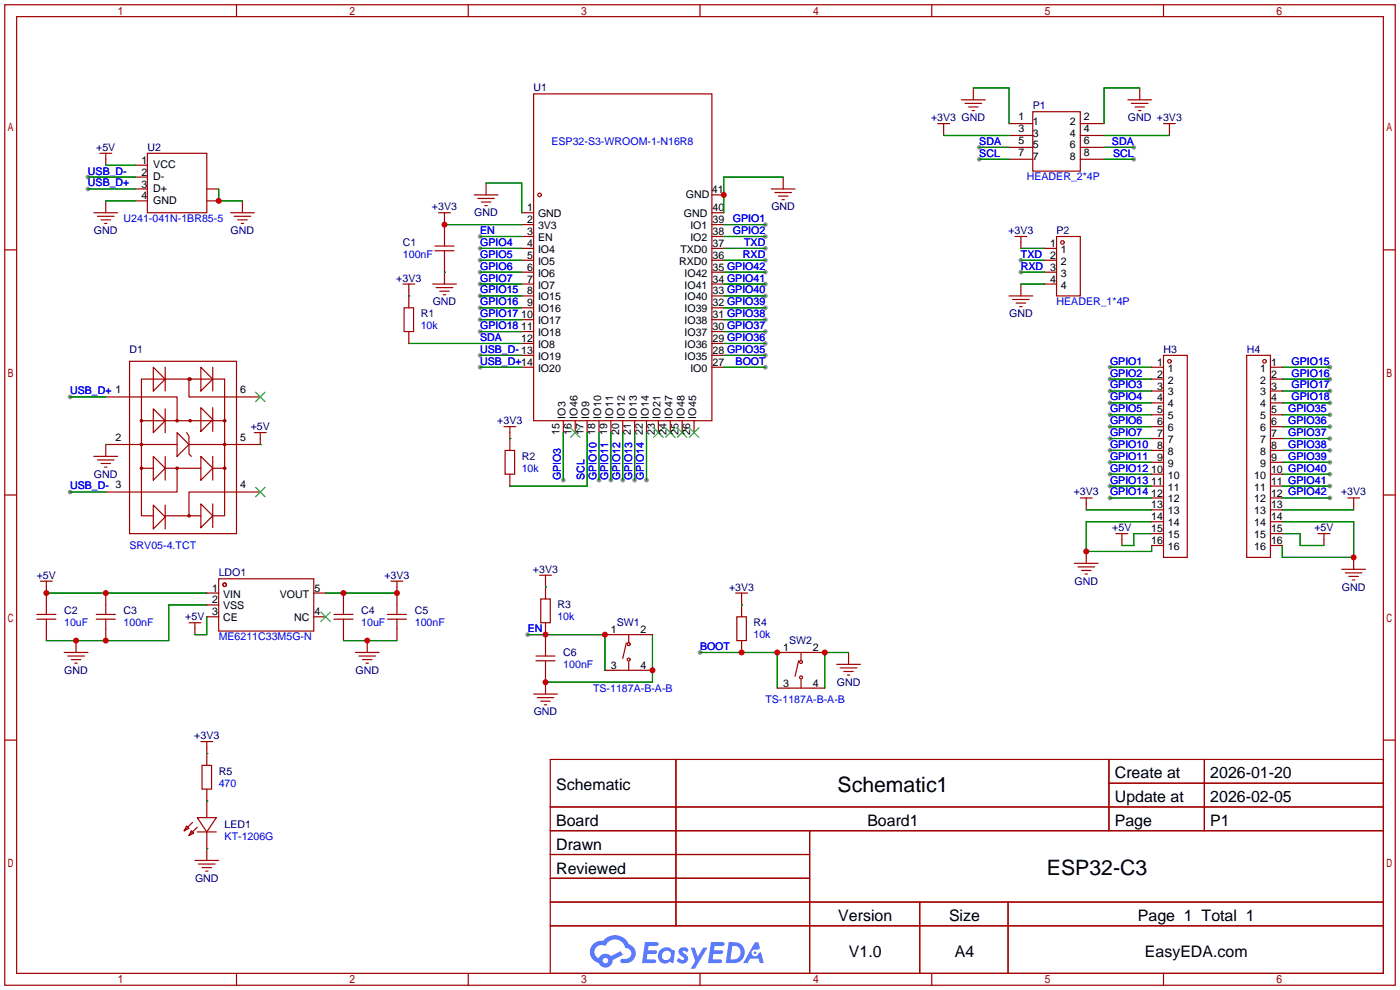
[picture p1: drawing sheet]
<svg xmlns="http://www.w3.org/2000/svg" width="299mm" height="212mm" viewBox="0 0 299 212" stroke-linecap="round" stroke-linejoin="round" font-family="sans-serif">
<g fill="#999">
<circle cx="15" cy="84.8" r=".51"/>
<circle cx="15" cy="105.2" r=".51"/>
<circle cx="112.8" cy="135.6" r=".51"/>
<circle cx="149.6" cy="139.4" r=".51"/>
<circle cx="209.3" cy="31.5" r=".51"/>
<circle cx="209.3" cy="34" r=".51"/>
<circle cx="242.3" cy="31.5" r=".51"/>
<circle cx="242.3" cy="34" r=".51"/>
<circle cx="218.2" cy="55.6" r=".51"/>
<circle cx="218.2" cy="58.2" r=".51"/>
<circle cx="18.8" cy="37.8" r=".51"/>
<circle cx="18.8" cy="40.4" r=".51"/>
<circle cx="102.6" cy="50.5" r=".51"/>
<circle cx="102.6" cy="53.1" r=".51"/>
<circle cx="102.6" cy="55.6" r=".51"/>
<circle cx="102.6" cy="58.2" r=".51"/>
<circle cx="102.6" cy="60.7" r=".51"/>
<circle cx="163.6" cy="78.5" r=".51"/>
<circle cx="102.6" cy="63.2" r=".51"/>
<circle cx="102.6" cy="65.8" r=".51"/>
<circle cx="102.6" cy="68.3" r=".51"/>
<circle cx="102.6" cy="70.9" r=".51"/>
<circle cx="102.6" cy="75.9" r=".51"/>
<circle cx="102.6" cy="78.5" r=".51"/>
<circle cx="120.4" cy="102.6" r=".51"/>
<circle cx="128" cy="102.6" r=".51"/>
<circle cx="130.6" cy="102.6" r=".51"/>
<circle cx="133.1" cy="102.6" r=".51"/>
<circle cx="135.6" cy="102.6" r=".51"/>
<circle cx="138.2" cy="102.6" r=".51"/>
<circle cx="163.6" cy="48" r=".51"/>
<circle cx="163.6" cy="50.5" r=".51"/>
<circle cx="163.6" cy="53.1" r=".51"/>
<circle cx="163.6" cy="55.6" r=".51"/>
<circle cx="163.6" cy="58.2" r=".51"/>
<circle cx="163.6" cy="60.7" r=".51"/>
<circle cx="163.6" cy="63.2" r=".51"/>
<circle cx="163.6" cy="65.8" r=".51"/>
<circle cx="163.6" cy="68.3" r=".51"/>
<circle cx="163.6" cy="70.9" r=".51"/>
<circle cx="163.6" cy="73.4" r=".51"/>
<circle cx="163.6" cy="75.9" r=".51"/>
<circle cx="284.2" cy="81" r=".51"/>
<circle cx="284.2" cy="83.6" r=".51"/>
<circle cx="284.2" cy="86.1" r=".51"/>
<circle cx="284.2" cy="78.5" r=".51"/>
<circle cx="284.2" cy="88.6" r=".51"/>
<circle cx="284.2" cy="91.2" r=".51"/>
<circle cx="284.2" cy="93.7" r=".51"/>
<circle cx="284.2" cy="96.3" r=".51"/>
<circle cx="284.2" cy="98.8" r=".51"/>
<circle cx="284.2" cy="101.3" r=".51"/>
<circle cx="237.2" cy="78.5" r=".51"/>
<circle cx="237.2" cy="81" r=".51"/>
<circle cx="237.2" cy="83.6" r=".51"/>
<circle cx="237.2" cy="86.1" r=".51"/>
<circle cx="237.2" cy="88.6" r=".51"/>
<circle cx="237.2" cy="91.2" r=".51"/>
<circle cx="237.2" cy="93.7" r=".51"/>
<circle cx="237.2" cy="96.3" r=".51"/>
<circle cx="237.2" cy="98.8" r=".51"/>
<circle cx="237.2" cy="101.3" r=".51"/>
<circle cx="237.2" cy="103.9" r=".51"/>
<circle cx="237.2" cy="106.4" r=".51"/>
<circle cx="284.2" cy="103.9" r=".51"/>
<circle cx="284.2" cy="106.4" r=".51"/>
</g>
<g fill="none" stroke="#a10000" stroke-width=".25">
<path d="M1 1h297.2v209.6h-297.2zM3.6 3.6h292.1v204.4h-292.1zM50.5 1v2.6M100.1 1v2.6M149.6 1v2.6M199.1 1v2.6M248.7 1v2.6M1 53.4h2.6M295.7 53.4h2.5M1 105.8h2.6M295.7 105.8h2.5M1 158.2h2.6"/>
<path d="M295.7 158.2h2.5M117.6 162.3h178.1v45.7h-178.1zM117.6 172.5h178.1M117.6 177.5h178.1M144.5 162.3v35.6M173 177.5v30.5M237 162.3v15.2M237 167.4h58.7M257.4 162.3v15.2M117.6 182.6h55.4M117.6 192.8h178.1M117.6 187.7h55.4"/>
<path d="M117.6 197.9h178.1M196.6 192.8v15.2M215.4 192.8v15.2M50.5 208v2.6M100.1 208v2.6M149.6 208v2.6M199.1 208v2.6M248.7 208v2.6"/>
</g>
<g fill="#5487ff">
<path d="M145.3 202.7a1.3 1.3 0 0 1 1.9 .3l-.4 .6a.54 .54 0 0 0-.9-.2l.1 .2a1.34 1.34 0 0 1 .9 1.8 1.47 1.47 0 0 1-2.3-.1l.5-.6 .8 .5a.31 .31 0 0 0 .4-.3 .31 .31 0 0 0-.3-.4 1.12 1.12 0 0 1-.7-1.8z"/>
<path d="M147.6 202.5h.9l.6 2 1.2-2h.9l-2.7 4.6h-.9l1-1.7z"/>
<path d="M137.8 201.4h1.7a1.31 1.31 0 0 1 1.2 .2 .4 .4 0 0 1-.3 .5l-1.8 .1-.1 .9h1.6a.4 .4 0 0 1 .4 .4 .4 .4 0 0 1-.5 .4h-1.6l-.2 1.2h1.4a.46 .46 0 0 1 .5 0 .46 .46 0 0 1 .1 .5l-.4 .2h-2.6z"/>
<path d="M151.9 201.4h1.7a1.32 1.32 0 0 1 1.2 .2 .39 .39 0 0 1-.3 .5l-1.8 .1-.1 .9h1.6a.4 .4 0 0 1 .4 .4 .4 .4 0 0 1-.4 .4h-1.7l-.2 1.2h1.4a.46 .46 0 0 1 .5 0 .46 .46 0 0 1 .1 .5l-.4 .2h-2.6z"/>
<path d="M161.3 201.4h.8l.3 1.3-.6 .4a.75 .75 0 0 0-1.1 .3 .75 .75 0 0 0 .5 1 .75 .75 0 0 0 .9-.7l.5-.2 .6 2.3h-.8l-.3-.9h-1.8l-.5 .9h-1z"/>
<path d="M155.7 201.4l-.6 4.4h1.5a2.27 2.27 0 0 0 2.6-2.2 2.27 2.27 0 0 0-2.7-2.2zM156.5 202.1a1.5 1.5 0 0 1 1.8 1.6 1.5 1.5 0 0 1-1.9 1.4h-.3z"/>
<path d="M141.2 203a1.6 1.6 0 0 0-.3 2.3 1.6 1.6 0 0 0 2.3 .2l.7 .3 .3-2.4-.1-.3-.5-.1a1.58 1.58 0 0 0-2.4 0zM141.8 203.5a.98 .98 0 0 1 1.6 .4 .98 .98 0 0 1-1.1 1.3 .94 .94 0 0 1-.9-.7 .94 .94 0 0 1 .4-1z"/>
<path d="M126.8 201.8a2.37 2.37 0 0 0 1.1 4 1.54 1.54 0 0 0 1.8 1 1.54 1.54 0 0 0 1.2-1.6l2.2-1.1-.5-.8-2 1a1.57 1.57 0 0 0-2.7 .5 1.5 1.5 0 0 1-.7-2.1 1.5 1.5 0 0 1 2.2-.5 2.23 2.23 0 0 1 2.3-1.4 2.23 2.23 0 0 1 2 1.8 1.16 1.16 0 0 1 1.2 1.1 1.16 1.16 0 0 1-1.1 1.2h-.7a.47 .47 0 0 0-.5 .4 .47 .47 0 0 0 .4 .5 2.17 2.17 0 0 0 2.5-.9 2.17 2.17 0 0 0-.3-2.7l-.8-.4a3.2 3.2 0 0 0-5.5-.7l-1.1 .1zM128.8 205.3a.6 .6 0 0 1 1.2 0 .6 .6 0 0 1-1.2 0z"/>
<circle cx="161.4" cy="203.6" r=".28"/>
</g>
<g fill="none" stroke="#a10000" stroke-width=".25">
<path d="M208 18.8v2.5M243.6 18.8v2.5M21.3 32.8h2.6M22.6 32.8v2.5M29 35.3h2.5M29 37.8h2.5M31.5 32.8h12.7v12.7h-12.7zM103.9 39.1v2.6M114 20.1h38.1v69.8h-38.1zM167.4 37.8v2.6M200.4 26.4h2.5M201.7 26.4v2.6"/>
<path d="M205.5 21.3h5.1M206.2 22.1h3.6M207 22.9h2M207.8 23.6h.5M215.6 34h5.1M215.6 31.5h5.1M215.6 29h5.1M215.6 26.4h5.1M220.7 23.9h10.2v12.7h-10.2zM230.9 34h5.1M230.9 31.5h5.1M230.9 29h5.1"/>
<path d="M230.9 26.4h5.1M241 21.3h5.1M241.8 22.1h3.6M242.6 22.9h2M243.3 23.6h.5M248.7 26.4h2.5M249.9 26.4v2.6M20.1 45.5h5M20.8 46.2h3.6M21.6 47h2M22.4 47.8h.5M22.6 42.9v2.6"/>
<path d="M29 40.4h2.5M29 42.9h2.5M44.2 40.4h2.5M44.2 42.9h2.5M49.3 45.5h5.1M50 46.2h3.6M50.8 47h2M51.6 47.8h.5M51.8 42.9v2.6M93 52.6h4M93 53.6h4M93.7 45.5h2.6"/>
<path d="M95 45.5v7.1M95 53.6v7.1M101.3 41.7h5.1M102.1 42.4h3.6M102.9 43.2h2M103.6 43.9h.5M111.5 50.5h2.5M111.5 45.5h2.5M111.5 58.2h2.5M111.5 55.6h2.5M111.5 53.1h2.5M111.5 48h2.5"/>
<path d="M152.1 50.5h2.6M152.1 45.5h2.6M152.1 58.2h2.6M152.1 55.6h2.6M152.1 53.1h2.6M152.1 48h2.6M152.1 41.7h2.6M164.8 40.4h5.1M165.6 41.1h3.6M166.4 41.9h2M167.1 42.7h.5M216.9 50.5h2.6"/>
<path d="M218.2 50.5v2.6M223.3 58.2h2.5M223.3 55.6h2.5M223.3 53.1h2.5M225.8 50.5h5.1v12.7h-5.1zM27.7 77.2h22.8v36.8h-22.8zM32.8 78.5l2.5 2.5-2.5 2.6zM35.3 78.5v5.1M42.9 78.5l2.6 2.5-2.6 2.6zM45.5 78.5v5.1M86.1 60.7h2.5M86.4 65.8h2v5.1h-2z"/>
<path d="M87.4 60.7v5.1M87.4 70.9v2.5M92.5 60.7h5M93.2 61.5h3.6M94 62.2h2M94.7 63h.5M111.5 63.2h2.5M111.5 60.7h2.5M111.5 65.8h2.5M111.5 68.3h2.5M111.5 70.9h2.5M111.5 73.4h2.5"/>
<path d="M111.5 75.9h2.5M111.5 78.5h2.5M152.1 63.2h2.6M152.1 60.7h2.6M152.1 65.8h2.6M152.1 68.3h2.6M152.1 70.9h2.6M152.1 73.4h2.6M152.1 75.9h2.6M152.1 78.5h2.6M215.6 63.2h5.1M216.4 64h3.6"/>
<path d="M217.2 64.8h2M217.9 65.5h.5M218.2 60.7v2.5M223.3 60.7h2.5M246.1 78.5h2.6M248.7 75.9h5v43.2h-5zM266.4 75.9h5.1v43.2h-5.1zM271.5 78.5h2.6M20.1 97.5h5M20.8 98.3h3.6M21.6 99.1h2M22.4 99.8h.5"/>
<path d="M22.6 84.8h15.2v5.1M30.2 89.9h17.8M32.8 97.5l2.5 2.6-2.5 2.5zM32.8 87.4l2.5 2.5-2.5 2.6zM35.3 87.4v5.1M35.3 97.5v5.1M37.8 92.5l2.6 2.5-2.6 2.5zM37.8 95h-15.2v2.5M39.9 92.5l.5 .7v3.8l.5 .5M40.4 81v3.8h15.2M42.9 97.5l2.6 2.6-2.6 2.5zM42.9 87.1l2.6 2.6-2.6 2.5z"/>
<path d="M45.5 87.1v5.1M45.5 97.5v5.1M54.4 92.5h2.5M55.6 92.5v2.5h-15.2M107.7 91.2h2.5M107.9 96.3h2.1v5h-2.1zM109 91.2v5.1M120.4 89.9v2.6M122.9 89.9v2.6M125.5 89.9v2.6M128 89.9v2.6M130.6 89.9v2.6"/>
<path d="M133.1 89.9v2.6M135.6 89.9v2.6M138.2 89.9v2.6M140.7 89.9v2.6M143.3 89.9v2.6M145.8 89.9v2.6M148.3 89.9v2.6M246.1 81h2.6M246.1 91.2h2.6M246.1 83.6h2.6M246.1 86.1h2.6M246.1 88.6h2.6"/>
<path d="M246.1 93.7h2.6M246.1 96.3h2.6M246.1 98.8h2.6M271.5 81h2.6M271.5 91.2h2.6M271.5 83.6h2.6M271.5 86.1h2.6M271.5 88.6h2.6M271.5 93.7h2.6M271.5 96.3h2.6M271.5 98.8h2.6M30.2 100.1v10.1h2.6"/>
<path d="M32.8 100.1h-2.6v-19.1h17.8v19.1h-2.5M32.8 107.9l2.5 2.6-2.5 2.5zM35.3 110.2h7.6M35.3 100.1h7.6M35.3 107.9v5.1M37.8 100.1v5.1h-15.2M42.9 107.7l2.6 2.5-2.6 2.6zM45.5 107.7v5.1M48 100.1v10.1h-2.5M55.6 105.2h-15.2v5M109 101.3v2.6M230.9 106.4h2.5"/>
<path d="M232.2 106.4v2.6M232.2 117.9v2.5M238.5 114h2.5M239.8 114v2.6M246.1 106.4h2.6M246.1 114h2.6M246.1 101.3h2.6M246.1 103.9h2.6M246.1 109h2.6M246.1 111.5h2.6M246.1 116.6h2.6M271.5 106.4h2.6"/>
<path d="M271.5 114h2.6M271.5 101.3h2.6M271.5 103.9h2.6M271.5 109h2.6M271.5 111.5h2.6M271.5 116.6h2.6M281.7 114h2.5M283 114v2.6M288 106.4h2.6M289.3 106.4v2.6M289.3 119.1v2.6M7.9 131.3h4"/>
<path d="M7.9 132.3h4M8.6 124.2h2.6M9.9 124.2v7.1M9.9 132.3v4.6M13.7 139.4h5.1M16.3 136.9v2.5M20.6 131.3h4M20.6 132.3h4M22.6 126.7v4.6M22.6 132.3v4.6M40.4 133.1h2.5M41.7 133.1v2.5"/>
<path d="M44.2 126.7h2.5M44.2 129.3h2.5M44.2 131.8h2.5M46.7 123.7h20.4v11.2h-20.4zM67.1 126.7h2.5M67.1 131.8h2.5M71.4 131.3h4M71.4 132.3h4M73.4 126.7v4.6M73.4 132.3v4.6M75.9 139.4h5.1M78.5 136.9v2.5"/>
<path d="M82.8 131.3h4.1M82.8 132.3h4.1M83.6 124.2h2.5M84.8 124.2v7.1M84.8 132.3v4.6M115.3 122.9h2.6M115.6 128h2v5.1h-2zM116.6 122.9v5.1M116.6 133.1v7.1M129.3 135.6h10.1M133.9 137.4l-.8 3.3M134.4 135.6v1.8"/>
<path d="M157.2 126.7h2.6M157.5 131.8h2v5.1h-2zM158.5 126.7v5.1M158.5 136.9v2.5M166.1 139.4h10.2M171.2 139.4v1.8M181.4 139.4v2.6M229.6 120.4h5.1M230.4 121.2h3.5M231.1 121.9h2.1M231.9 122.7h.5M286.8 121.7h5"/>
<path d="M287.5 122.4h3.6M288.3 123.2h2M289.1 124h.5M14.5 140.2h3.5M15.2 141h2.1M16 141.7h.5M42.9 158.5h2.6M44.2 158.5v5.1M76.7 140.2h3.6M77.5 141h2M78.2 141.7h.5M114 148.3h5.1"/>
<path d="M114.6 140.2h4M114.6 141.2h4M114.8 149.1h3.6M115.6 149.9h2M116.3 150.6h.5M116.6 141.2v7.1M129.3 143.3h10.1M134.4 141.5v1.8M166.1 147.1h10.2M170.7 141.2l-.8 3.3M171.2 145.3v1.8M178.8 142h5.1"/>
<path d="M179.6 142.7h3.5M180.3 143.5h2.1M181.1 144.3h.5M39.9 176.5l.5 .5-1 .5zM40.9 177.5l.5 .6-1 .5zM41.1 175.8l-1.7 1.7M42.2 174.8h4l-2 3zM42.2 176.8l-1.8 1.8M42.2 177.8h4M43.2 163.6h2v5.1h-2zM44.2 168.7v6.1M44.2 177.8v6.1"/>
<path d="M41.7 183.9h5M42.4 184.7h3.6M43.2 185.4h2M43.9 186.2h.5"/>
<circle cx="115.3" cy="41.7" r=".38"/>
<circle cx="227.1" cy="51.8" r=".38"/>
<circle cx="249.9" cy="77.2" r=".38"/>
<circle cx="270.3" cy="77.2" r=".38"/>
<circle cx="30.2" cy="95" r=".25"/>
<circle cx="30.2" cy="89.9" r=".25"/>
<circle cx="37.8" cy="89.9" r=".25"/>
<circle cx="40.4" cy="81" r=".25"/>
<circle cx="40.6" cy="89.9" r=".25"/>
<circle cx="40.6" cy="81" r=".25"/>
<circle cx="48" cy="95" r=".25"/>
<circle cx="48" cy="89.9" r=".25"/>
<circle cx="30.2" cy="100.1" r=".25"/>
<circle cx="37.8" cy="100.1" r=".25"/>
<circle cx="40.4" cy="110.2" r=".25"/>
<circle cx="48" cy="100.1" r=".25"/>
<circle cx="48" cy="125" r=".38"/>
<circle cx="134.4" cy="137.7" r=".32"/>
<circle cx="134.4" cy="141" r=".32"/>
<circle cx="171.2" cy="144.8" r=".32"/>
<circle cx="171.2" cy="141.5" r=".32"/>
</g>
<g fill="none" stroke="#3c3" stroke-width=".25">
<path d="M54.6 83.8l2 2.1M56.6 83.8l-2 2.1M121.9 91.4l2.1 2.1M124 91.4l-2.1 2.1M139.7 91.4l2 2.1M141.7 91.4l-2 2.1M142.2 91.4l2.1 2.1M144.3 91.4l-2.1 2.1M144.8 91.4l2 2.1M146.8 91.4l-2 2.1M147.3 91.4l2.1 2.1M149.4 91.4l-2.1 2.1"/>
<path d="M54.6 104.1l2 2.1M56.6 104.1l-2 2.1M68.6 130.8l2 2M70.6 130.8l-2 2"/>
</g>
<g fill="none" stroke="#008700" stroke-width=".25">
<path d="M208 18.8h7.6v7.6M243.6 18.8h-7.6v7.6M18.8 37.8h10.2M22.6 35.3h6.4M103.9 39.1h7.6v6.4M167.4 37.8h-12.7v7.7M201.7 29h13.9M209.3 31.5h6.3M209.3 34h6.3M236 29h13.9M236 31.5h6.3M236 34h6.3"/>
<path d="M18.8 40.4h10.2M22.6 42.9h6.4M46.7 40.4v2.5h5.1M95 58.2h.1M95 48h16.5M102.6 53.1h8.9M102.6 55.6h8.9M102.6 58.2h8.9M102.6 50.5h8.9M154.7 53.1h8.9M154.7 55.6h8.9M154.7 58.2h8.9"/>
<path d="M154.7 48h8.9M154.7 50.5h8.9M218.2 53.1h5.1M218.2 55.6h5.1M218.2 58.2h5.1M87.4 63.2h.1M87.4 73.4h24.1M102.6 60.7h8.9M102.6 78.5h8.9M102.6 63.2h8.9M102.6 65.8h8.9M102.6 68.3h8.9"/>
<path d="M102.6 70.9h8.9M102.6 75.9h8.9M154.7 60.7h8.9M154.7 78.5h8.9M154.7 63.2h8.9M154.7 65.8h8.9M154.7 68.3h8.9M154.7 70.9h8.9M154.7 73.4h8.9M154.7 75.9h8.9M218.2 60.7h5.1M237.2 78.5h8.9"/>
<path d="M274.1 78.5h10.1M15 84.8h7.6M22.6 95h.1M55.6 95h.1M109 93.7h.1M120.4 92.5v10.1M125.5 92.5v11.4h-16.5M128 92.5v10.1M130.6 92.5v10.1M133.1 92.5v10.1M135.6 92.5v10.1M138.2 92.5v10.1"/>
<path d="M237.2 81h8.9M237.2 83.6h8.9M237.2 86.1h8.9M237.2 88.6h8.9M237.2 91.2h8.9M237.2 93.7h8.9M237.2 96.3h8.9M237.2 98.8h8.9M274.1 81h10.1M274.1 83.6h10.1M274.1 86.1h10.1M274.1 88.6h10.1"/>
<path d="M274.1 91.2h10.1M274.1 93.7h10.1M274.1 96.3h10.1M274.1 98.8h10.1M15 105.2h7.6M232.2 109h13.9M237.2 103.9h8.9M237.2 101.3h8.9M237.2 106.4h8.9M246.1 111.5h-13.9v6.4h13.9v-1.3M246.1 114h-3.8v2.6h-2.5M274.1 103.9h10.1"/>
<path d="M274.1 101.3h10.1M274.1 111.5h15.2v7.6h-15.2v-2.5M274.1 109h15.2M274.1 114h3.8v2.6h5.1M274.1 106.4h10.1M9.9 126.7h34.3M44.2 131.8v3.8h-2.5M44.2 129.3h-8.1v7.6h-26.2M69.6 126.7h15.2M73.4 136.9h11.4M112.8 135.6h16.5v7.7M116.6 125.5h.1"/>
<path d="M139.4 135.6v10.2h-22.8M149.6 139.4h16.5v7.7M158.5 129.3h.1M181.4 139.4h-5.1v7.7M44.2 171.2h.1M44.2 161h.1M44.2 181.4h.1"/>
</g>
<g fill="#c00">
<circle cx="9.9" cy="126.7" r=".63"/>
<circle cx="22.6" cy="126.7" r=".63"/>
<circle cx="73.4" cy="126.7" r=".63"/>
<circle cx="84.8" cy="126.7" r=".63"/>
<circle cx="16.3" cy="136.9" r=".63"/>
<circle cx="22.6" cy="136.9" r=".63"/>
<circle cx="78.5" cy="136.9" r=".63"/>
<circle cx="116.6" cy="135.6" r=".63"/>
<circle cx="129.3" cy="135.6" r=".63"/>
<circle cx="116.6" cy="145.8" r=".63"/>
<circle cx="139.4" cy="143.3" r=".63"/>
<circle cx="158.5" cy="139.4" r=".63"/>
<circle cx="166.1" cy="139.4" r=".63"/>
<circle cx="176.3" cy="139.4" r=".63"/>
<circle cx="46.7" cy="42.9" r=".63"/>
<circle cx="95" cy="48" r=".63"/>
<circle cx="154.7" cy="41.7" r=".63"/>
<circle cx="289.3" cy="119.1" r=".63"/>
<circle cx="232.2" cy="117.9" r=".63"/>
</g>
<g font-size="4.5">
<text x="179" y="169.2">Schematic1</text>
<text x="223.8" y="187">ESP32-C3</text>
</g>
<g font-size="3.4">
<text x="238.3" y="166.4">Create at</text>
<text x="258.7" y="166.4">2026-01-20</text>
<text x="118.9" y="168.9">Schematic</text>
<text x="238.3" y="171.4">Update at</text>
<text x="258.7" y="171.4">2026-02-05</text>
<text x="118.9" y="176.5">Board</text>
<text x="185.4" y="176.5">Board1</text>
<text x="238.3" y="176.5">Page</text>
<text x="258.7" y="176.5">P1</text>
<text x="118.9" y="181.6">Drawn</text>
<text x="118.9" y="186.7">Reviewed</text>
<text x="179.2" y="196.8">Version</text>
<text x="202.8" y="196.8">Size</text>
<text x="243.2" y="196.8">Page 1 Total 1</text>
<text x="181.4" y="204.5">V1.0</text>
<text x="204.1" y="204.5">A4</text>
<text x="244.7" y="204.5">EasyEDA.com</text>
</g>
<g font-size="2.3" fill="#000080">
<text x="114" y="19.5">U1</text>
<text x="220.7" y="23.3">P1</text>
<text x="199" y="25.9">+3V3 GND</text>
<text x="241.1" y="25.9">GND +3V3</text>
<text x="20.6" y="32.2">+5V</text>
<text x="31.5" y="32.2">U2</text>
<text x="92.3" y="44.9">+3V3</text>
<text x="101.4" y="46.2">GND</text>
<text x="164.9" y="44.9">GND</text>
<text x="20.1" y="50">GND</text>
<text x="49.3" y="50">GND</text>
<text x="86.1" y="52.5">C1</text>
<text x="215.5" y="50">+3V3</text>
<text x="225.8" y="50">P2</text>
<text x="84.7" y="60.2">+3V3</text>
<text x="92.5" y="65.2">GND</text>
<text x="89.9" y="67.8">R1</text>
<text x="215.7" y="67.8">GND</text>
<text x="27.7" y="75.4">D1</text>
<text x="248.7" y="75.4">H3</text>
<text x="266.4" y="75.4">H4</text>
<text x="53.6" y="91.9">+5V</text>
<text x="106.3" y="90.6">+3V3</text>
<text x="111.5" y="98.3">R2</text>
<text x="20.1" y="102.1">GND</text>
<text x="229.5" y="105.9">+3V3</text>
<text x="286.6" y="105.9">+3V3</text>
<text x="237.7" y="113.5">+5V</text>
<text x="280.9" y="113.5">+5V</text>
<text x="7.9" y="123.7">+5V</text>
<text x="46.7" y="123.2">LDO1</text>
<text x="82.2" y="123.7">+3V3</text>
<text x="113.9" y="122.4">+3V3</text>
<text x="229.6" y="124.9">GND</text>
<text x="13.7" y="131.3">C2</text>
<text x="26.4" y="131.3">C3</text>
<text x="77.2" y="131.3">C4</text>
<text x="88.6" y="131.3">C5</text>
<text x="119.1" y="130">R3</text>
<text x="155.8" y="126.2">+3V3</text>
<text x="286.8" y="126.2">GND</text>
<text x="39.6" y="132.6">+5V</text>
<text x="131.8" y="133.8">SW1</text>
<text x="161" y="133.8">R4</text>
<text x="168.7" y="137.6">SW2</text>
<text x="13.7" y="144">GND</text>
<text x="76" y="144">GND</text>
<text x="120.4" y="140.2">C6</text>
<text x="178.8" y="146.5">GND</text>
<text x="114.1" y="152.9">GND</text>
<text x="41.5" y="158">+3V3</text>
<text x="46.7" y="165.6">R5</text>
<text x="48" y="177">LED1</text>
<text x="41.7" y="188.4">GND</text>
</g>
<g font-size="2.3">
<text x="217.7" y="28.2">3</text>
<text x="217.7" y="25.6">1</text>
<text x="220.7" y="29.2">3</text>
<text x="220.7" y="26.6">1</text>
<text x="228.6" y="29.2">4</text>
<text x="228.6" y="26.6">2</text>
<text x="231.7" y="28.2">4</text>
<text x="231.7" y="25.6">2</text>
<text x="30.2" y="35">1</text>
<text x="217.7" y="33.2">7</text>
<text x="217.7" y="30.7">5</text>
<text x="220.7" y="34.3">7</text>
<text x="220.7" y="31.7">5</text>
<text x="228.6" y="34.3">8</text>
<text x="228.6" y="31.7">6</text>
<text x="231.7" y="33.2">8</text>
<text x="231.7" y="30.7">6</text>
<text x="30.2" y="37.5">2</text>
<text x="30.2" y="40.1">3</text>
<text x="32.8" y="36">VCC</text>
<text x="32.8" y="38.6">D-</text>
<text x="32.8" y="41.1">D+</text>
<text x="152.1" y="41.3">41</text>
<text x="30.2" y="42.6">4</text>
<text x="32.8" y="43.6">GND</text>
<text x="112.7" y="45.2">1</text>
<text x="112.7" y="47.7">2</text>
<text x="115" y="46.4">GND</text>
<text x="146.2" y="46.4">GND</text>
<text x="146.6" y="42.4">GND</text>
<text x="152.3" y="47.7">39</text>
<text x="152.3" y="45.2">40</text>
<text x="112.7" y="50.2">3</text>
<text x="112.7" y="52.8">4</text>
<text x="115" y="49">3V3</text>
<text x="115" y="51.5">EN</text>
<text x="147.5" y="51.5">IO2</text>
<text x="147.5" y="49">IO1</text>
<text x="152.3" y="52.8">37</text>
<text x="152.3" y="50.2">38</text>
<text x="224.4" y="52.8">1</text>
<text x="112.7" y="55.3">5</text>
<text x="112.7" y="57.9">6</text>
<text x="115" y="54">IO4</text>
<text x="115" y="56.6">IO5</text>
<text x="115" y="59.1">IO6</text>
<text x="145.2" y="56.6">RXD0</text>
<text x="145.4" y="54">TXD0</text>
<text x="146.3" y="59.1">IO42</text>
<text x="152.3" y="57.9">35 GPIO42</text>
<text x="152.3" y="55.3">36</text>
<text x="224.4" y="55.3">2</text>
<text x="226.7" y="59.1">3</text>
<text x="226.7" y="56.6">2</text>
<text x="226.7" y="54">1</text>
<text x="112.7" y="60.4">7</text>
<text x="112.7" y="62.9">8</text>
<text x="112.7" y="65.5">9</text>
<text x="115" y="61.7">IO7</text>
<text x="115" y="64.2">IO15</text>
<text x="146.3" y="64.2">IO40</text>
<text x="146.3" y="61.7">IO41</text>
<text x="152.3" y="65.5">32 GPIO39</text>
<text x="152.3" y="62.9">33 GPIO40</text>
<text x="152.3" y="60.4">34 GPIO41</text>
<text x="224.4" y="60.4">4</text>
<text x="226.7" y="61.7">4</text>
<text x="111.4" y="68">10</text>
<text x="111.4" y="70.6">11</text>
<text x="115" y="66.7">IO16</text>
<text x="115" y="69.3">IO17</text>
<text x="115" y="71.8">IO18</text>
<text x="146.3" y="71.8">IO37</text>
<text x="146.3" y="69.3">IO38</text>
<text x="146.3" y="66.7">IO39</text>
<text x="152.3" y="70.6">30 GPIO37</text>
<text x="152.3" y="68">31 GPIO38</text>
<text x="111.4" y="73.1">12</text>
<text x="115" y="74.4">IO8</text>
<text x="115" y="76.9">IO19</text>
<text x="146.3" y="76.9">IO35</text>
<text x="146.3" y="74.4">IO36</text>
<text x="152.3" y="75.6">28 GPIO35</text>
<text x="152.3" y="73.1">29 GPIO36</text>
<text x="115" y="79.4">IO20</text>
<text x="147.5" y="79.4">IO0</text>
<text x="152.3" y="78.2">27</text>
<text x="247.3" y="78.2">1</text>
<text x="247.3" y="80.7">2</text>
<text x="247.3" y="83.3">3</text>
<text x="249.6" y="79.4">1</text>
<text x="249.6" y="82">2</text>
<text x="269.3" y="79.4">1</text>
<text x="269.3" y="82">2</text>
<text x="271.7" y="78.2">1</text>
<text x="271.7" y="80.7">2</text>
<text x="271.7" y="83.3">3</text>
<text x="51.3" y="84">6</text>
<text x="120.9" y="89.5" transform="rotate(-90 120.9 89.5)">IO3</text>
<text x="123.4" y="89.5" transform="rotate(-90 123.4 89.5)">IO46</text>
<text x="125.9" y="89.5" transform="rotate(-90 125.9 89.5)">IO9</text>
<text x="128.5" y="89.5" transform="rotate(-90 128.5 89.5)">IO10</text>
<text x="131" y="89.5" transform="rotate(-90 131 89.5)">IO11</text>
<text x="133.6" y="89.5" transform="rotate(-90 133.6 89.5)">IO12</text>
<text x="136.1" y="89.5" transform="rotate(-90 136.1 89.5)">IO13</text>
<text x="138.6" y="89.5" transform="rotate(-90 138.6 89.5)">IO14</text>
<text x="141.2" y="89.5" transform="rotate(-90 141.2 89.5)">IO21</text>
<text x="143.7" y="89.5" transform="rotate(-90 143.7 89.5)">IO47</text>
<text x="146.3" y="89.5" transform="rotate(-90 146.3 89.5)">IO48</text>
<text x="148.8" y="89.5" transform="rotate(-90 148.8 89.5)">IO45</text>
<text x="247.3" y="85.8">4</text>
<text x="247.3" y="88.3">5</text>
<text x="249.6" y="84.5">3</text>
<text x="249.6" y="87.1">4</text>
<text x="249.6" y="89.6">5</text>
<text x="269.3" y="84.5">3</text>
<text x="269.3" y="87.1">4</text>
<text x="269.3" y="89.6">5</text>
<text x="271.7" y="85.8">4</text>
<text x="271.7" y="88.3">5</text>
<text x="24.7" y="94.2">2</text>
<text x="51.3" y="94.2">5</text>
<text x="119.6" y="93.1" transform="rotate(-90 119.6 93.1)">15</text>
<text x="122.1" y="93.1" transform="rotate(-90 122.1 93.1)">16</text>
<text x="124.7" y="93.1" transform="rotate(-90 124.7 93.1)">17</text>
<text x="127.2" y="93.1" transform="rotate(-90 127.2 93.1)">18</text>
<text x="129.8" y="93.1" transform="rotate(-90 129.8 93.1)">19</text>
<text x="132.3" y="93.1" transform="rotate(-90 132.3 93.1)">20</text>
<text x="134.8" y="93.1" transform="rotate(-90 134.8 93.1)">21</text>
<text x="137.4" y="93.1" transform="rotate(-90 137.4 93.1)">22</text>
<text x="139.9" y="93.1" transform="rotate(-90 139.9 93.1)">23</text>
<text x="142.5" y="93.1" transform="rotate(-90 142.5 93.1)">24</text>
<text x="145" y="93.1" transform="rotate(-90 145 93.1)">25</text>
<text x="147.5" y="93.1" transform="rotate(-90 147.5 93.1)">26</text>
<text x="247.3" y="90.9">6</text>
<text x="247.3" y="93.4">7</text>
<text x="247.3" y="96">8</text>
<text x="249.6" y="92.1">6</text>
<text x="249.6" y="94.7">7</text>
<text x="269.3" y="92.1">6</text>
<text x="269.3" y="94.7">7</text>
<text x="271.7" y="90.9">6</text>
<text x="271.7" y="93.4">7</text>
<text x="271.7" y="96">8</text>
<text x="246" y="101">10</text>
<text x="247.3" y="98.5">9</text>
<text x="249.6" y="97.2">8</text>
<text x="249.6" y="99.8">9</text>
<text x="269.3" y="97.2">8</text>
<text x="269.3" y="99.8">9</text>
<text x="271.7" y="98.5">9</text>
<text x="271.7" y="101">10 GPIO40</text>
<text x="51.3" y="104.4">4</text>
<text x="246" y="103.6">11</text>
<text x="246" y="106.1">12</text>
<text x="249.6" y="102.3">10</text>
<text x="249.6" y="104.8">11</text>
<text x="249.6" y="107.4">12</text>
<text x="268.1" y="102.3">10</text>
<text x="268.1" y="104.8">11</text>
<text x="268.1" y="107.4">12</text>
<text x="271.7" y="103.6">11 GPIO41</text>
<text x="271.7" y="106.1">12 GPIO42</text>
<text x="246" y="108.7">13</text>
<text x="246" y="111.2">14</text>
<text x="246" y="113.7">15</text>
<text x="249.6" y="109.9">13</text>
<text x="249.6" y="112.5">14</text>
<text x="268.1" y="109.9">13</text>
<text x="268.1" y="112.5">14</text>
<text x="271.7" y="108.7">13</text>
<text x="271.7" y="111.2">14</text>
<text x="271.7" y="113.7">15</text>
<text x="246" y="116.3">16</text>
<text x="249.6" y="115">15</text>
<text x="249.6" y="117.5">16</text>
<text x="268.1" y="115">15</text>
<text x="268.1" y="117.5">16</text>
<text x="271.7" y="116.3">16</text>
<text x="45.3" y="126.4">1</text>
<text x="45.3" y="129">2</text>
<text x="45.3" y="131.5">3</text>
<text x="47.7" y="127.7">VIN</text>
<text x="47.7" y="130.2">VSS</text>
<text x="59.8" y="127.7">VOUT</text>
<text x="67.2" y="131.5">4</text>
<text x="67.2" y="126.4">5</text>
<text x="47.7" y="132.8">CE</text>
<text x="62.8" y="132.8">NC</text>
<text x="130.6" y="135.3">1</text>
<text x="136.9" y="135.3">2</text>
<text x="130.6" y="142.9">3</text>
<text x="136.9" y="142.9">4</text>
<text x="167.4" y="139.1">1</text>
<text x="173.7" y="139.1">2</text>
<text x="167.4" y="146.8">3</text>
<text x="173.7" y="146.8">4</text>
</g>
<g font-size="2.3" fill="#00f">
<text x="117.9" y="31">ESP32-S3-WROOM-1-N16R8</text>
<text x="209.3" y="31">SDA</text>
<text x="209.3" y="33.5">SCL</text>
<text x="237.7" y="31">SDA</text>
<text x="237.9" y="33.5">SCL</text>
<text x="18.8" y="37.3">USB_D-</text>
<text x="18.8" y="39.8">USB_D+</text>
<text x="219.5" y="38.6">HEADER_2*4P</text>
<text x="26.4" y="47.5">U241-041N-1BR85-5</text>
<text x="156.6" y="47.5">GPIO1</text>
<text x="102.6" y="50">EN</text>
<text x="102.6" y="52.5">GPIO4</text>
<text x="156.6" y="50">GPIO2</text>
<text x="159" y="52.5">TXD</text>
<text x="86.1" y="55.1">100nF</text>
<text x="102.6" y="55.1">GPIO5</text>
<text x="102.6" y="57.6">GPIO6</text>
<text x="158.8" y="55.1">RXD</text>
<text x="218.2" y="55.1">TXD</text>
<text x="218.2" y="57.6">RXD 3</text>
<text x="102.6" y="60.2">GPIO7</text>
<text x="102.6" y="62.7">GPIO15</text>
<text x="102.6" y="65.2">GPIO16</text>
<text x="225.8" y="65.2">HEADER_1*4P</text>
<text x="89.9" y="70.3">10k</text>
<text x="102.6" y="67.8">GPIO17</text>
<text x="102.6" y="70.3">GPIO18</text>
<text x="102.6" y="72.9">SDA</text>
<text x="102.6" y="75.4">USB_D- 13</text>
<text x="102.6" y="77.9">USB_D+14</text>
<text x="157.2" y="77.9">BOOT</text>
<text x="237.2" y="77.9">GPIO1</text>
<text x="276" y="77.9">GPIO15</text>
<text x="237.2" y="80.5">GPIO2</text>
<text x="237.2" y="83">GPIO3</text>
<text x="276" y="80.5">GPIO16</text>
<text x="276" y="83">GPIO17</text>
<text x="15" y="84.3">USB_D+ 1</text>
<text x="237.2" y="85.6">GPIO4</text>
<text x="237.2" y="88.1">GPIO5</text>
<text x="275.3" y="88.1">GPIO35</text>
<text x="276" y="85.6">GPIO18</text>
<text x="237.2" y="90.6">GPIO6</text>
<text x="237.2" y="93.2">GPIO7</text>
<text x="237.2" y="95.7">GPIO10</text>
<text x="275.3" y="90.6">GPIO36</text>
<text x="275.3" y="93.2">GPIO37</text>
<text x="275.3" y="95.7">GPIO38</text>
<text x="111.5" y="100.8">10k</text>
<text x="237.2" y="98.3">GPIO11</text>
<text x="237.2" y="100.8">GPIO12</text>
<text x="275.3" y="98.3">GPIO39</text>
<text x="15" y="104.6">USB_D- 3</text>
<text x="119.9" y="102.6" transform="rotate(-90 119.9 102.6)">GPIO3</text>
<text x="124.9" y="102.6" transform="rotate(-90 124.9 102.6)">SCL</text>
<text x="127.5" y="102.6" transform="rotate(-90 127.5 102.6)">GPIO10</text>
<text x="130" y="102.6" transform="rotate(-90 130 102.6)">GPIO11</text>
<text x="132.6" y="102.6" transform="rotate(-90 132.6 102.6)">GPIO12</text>
<text x="135.1" y="102.6" transform="rotate(-90 135.1 102.6)">GPIO13</text>
<text x="137.6" y="102.6" transform="rotate(-90 137.6 102.6)">GPIO14</text>
<text x="237.2" y="103.3">GPIO13</text>
<text x="237.2" y="105.9">GPIO14</text>
<text x="27.7" y="117.3">SRV05-4.TCT</text>
<text x="13.7" y="133.8">10uF</text>
<text x="26.4" y="133.8">100nF</text>
<text x="46.7" y="136.9">ME6211C33M5G-N</text>
<text x="77.2" y="133.8">10uF</text>
<text x="88.6" y="133.8">100nF</text>
<text x="112.8" y="135.1">EN</text>
<text x="119.1" y="132.6">10k</text>
<text x="161" y="136.4">10k</text>
<text x="120.4" y="142.7">100nF</text>
<text x="149.6" y="138.9">BOOT</text>
<text x="126.7" y="147.8">TS-1187A-B-A-B</text>
<text x="163.6" y="150.3">TS-1187A-B-A-B</text>
<text x="46.7" y="168.1">470</text>
<text x="48" y="179.5">KT-1206G</text>
</g>
</svg>
